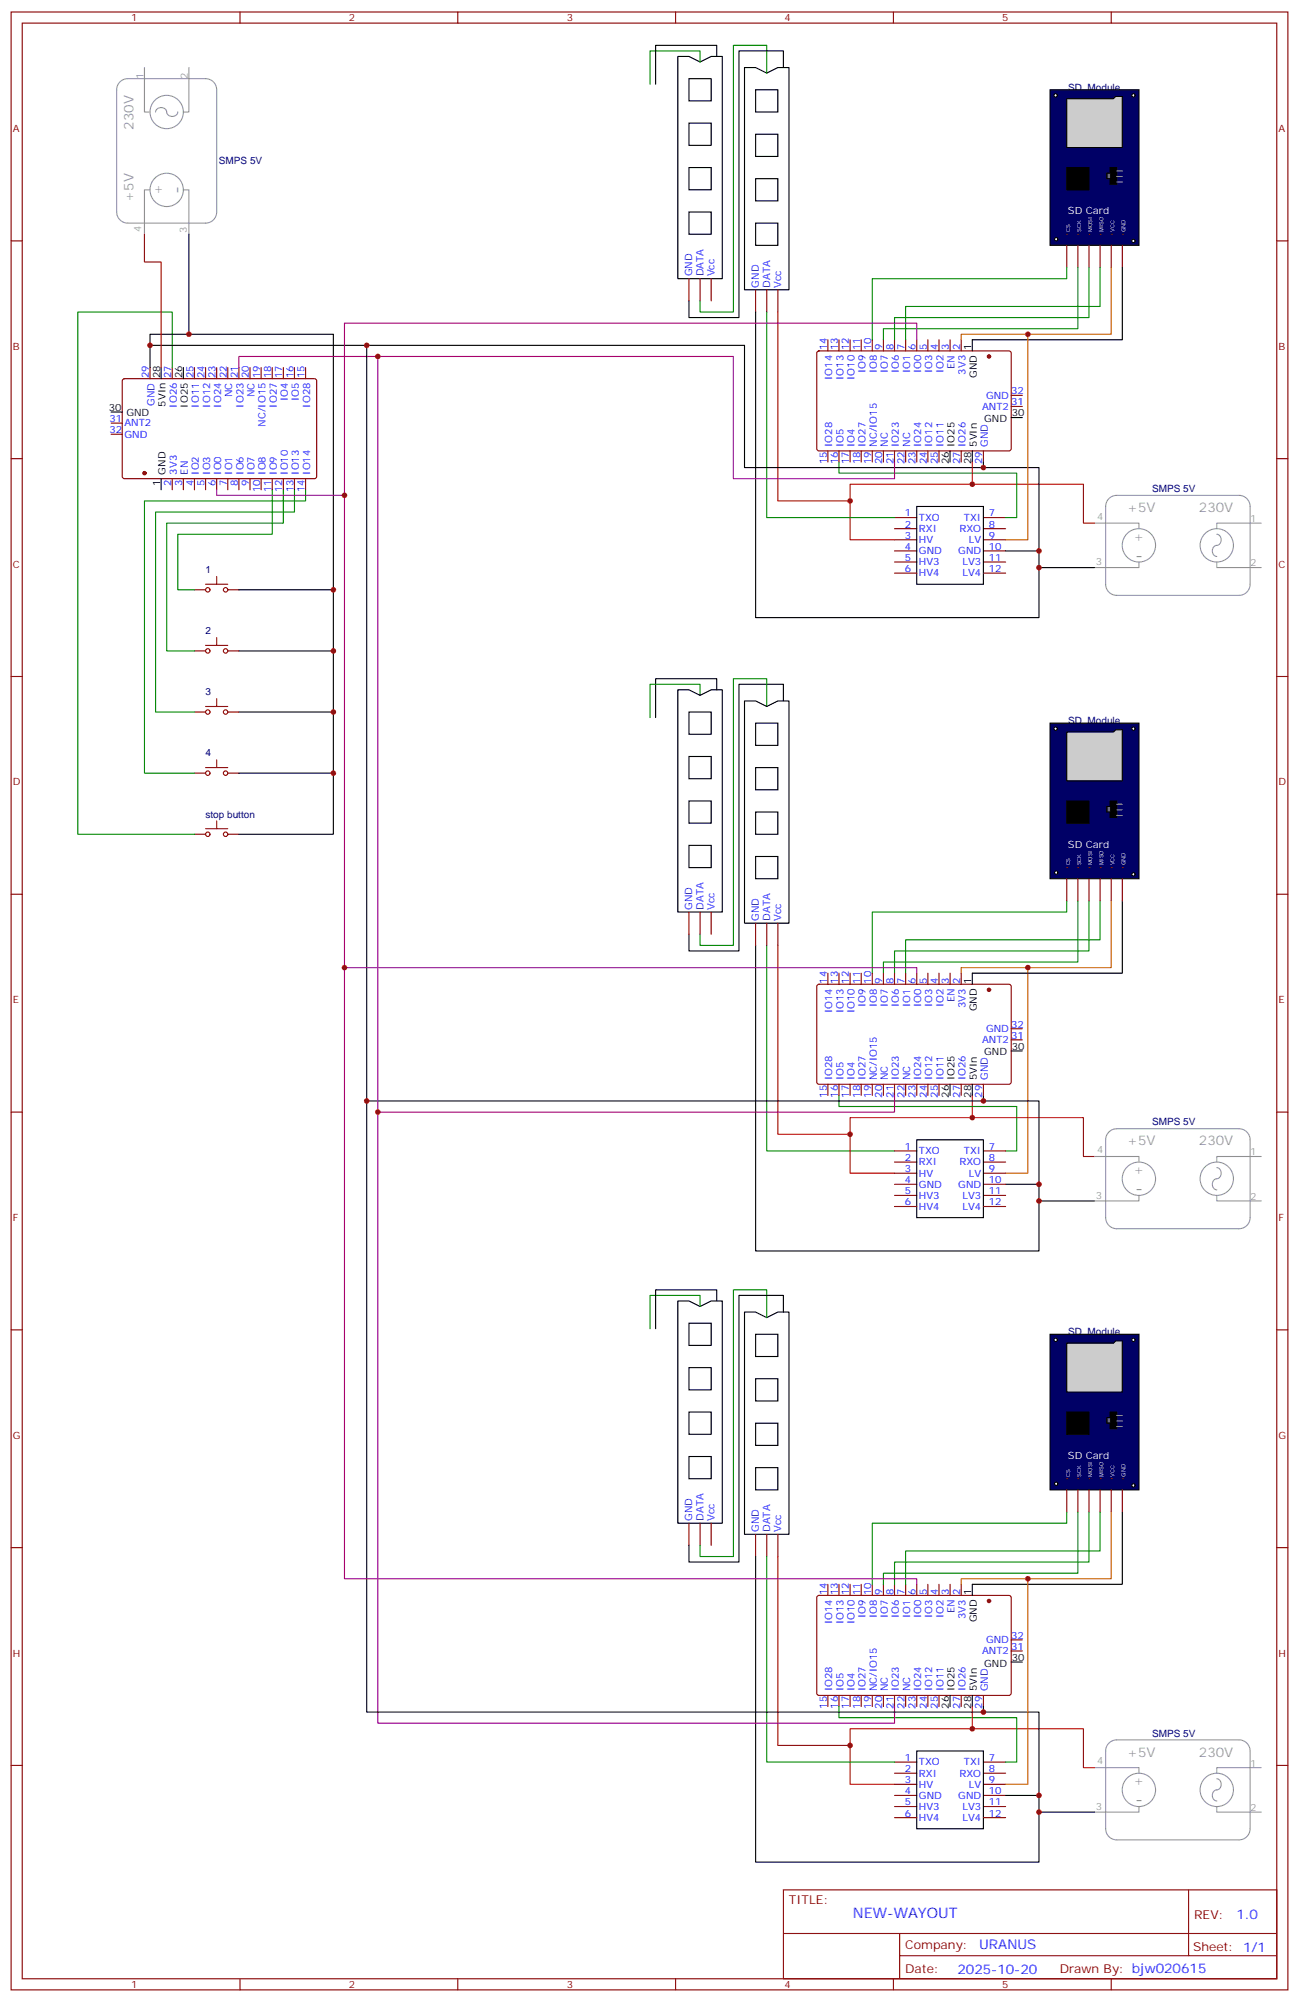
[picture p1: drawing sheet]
<svg xmlns="http://www.w3.org/2000/svg" width="412mm" height="635mm" viewBox="0 0 412 635" stroke-linecap="round" stroke-linejoin="round" font-family="sans-serif">
<g fill="none" stroke="#870000" stroke-width=".35">
<path d="M3.5 3.8h405.4v628h-405.4zM7.1 7.3h398.2v620.9h-398.2zM76.2 3.8v3.5M145.3 3.8v3.5M214.5 3.8v3.5M283.6 3.8v3.5M352.8 3.8v3.5M3.5 76.5h3.6M405.3 76.5h3.6M47.6 116.7v3.5M54.7 116.7v3.5M61.7 116.7v3.5"/>
<path d="M65.3 116.7v3.5M68.8 116.7v3.5M72.3 116.7v3.5M75.8 116.7v3.5M79.4 116.7v3.5M82.9 116.7v3.5M86.4 116.7v3.5M90 116.7v3.5M93.5 116.7v3.5M97 116.7v3.5M259.5 111.6l.5-.2 60.6 .1 .4 .6v30.6l-.7 .5-60.6-.1-.4-.6v-30.4zM262.8 107.9v3.5"/>
<path d="M266.3 107.9v3.5M269.9 107.9v3.5M273.4 107.9v3.5M276.9 107.9v3.5M280.5 107.9v3.5M284 107.9v3.5M287.5 107.9v3.5M291 107.9v3.5M294.6 107.9v3.5M298.1 107.9v3.5M301.6 107.9v3.5M305.2 107.9v3.5"/>
<path d="M35.3 134.3h3.5M35.3 137.9h3.5M39 120.4l.5-.2 60.6 .1 .4 .6v30.6l-.7 .5-60.6-.1-.4-.6v-30.4zM321 129h3.6M321 125.5h3.6M3.5 145.6h3.6M54.7 152v3.5M58.2 152v3.5M61.7 152v3.5M65.3 152v3.5M68.8 152v3.5M72.3 152v3.5"/>
<path d="M75.8 152v3.5M79.4 152v3.5M82.9 152v3.5M86.4 152v3.5M90 152v3.5M93.5 152v3.5M97 152v3.5M262.8 143.2v3.5M266.3 143.2v3.5M269.9 143.2v3.5M273.4 143.2v3.5M276.9 143.2v3.5"/>
<path d="M280.5 143.2v3.5M284 143.2v3.5M287.5 143.2v3.5M291 143.2v3.5M294.6 143.2v3.5M298.1 143.2v3.5M305.2 143.2v3.5M312.2 143.2v3.5M405.3 145.6h3.6M61.7 187.3h3.6M72.3 187.3h3.5M3.5 214.8h3.6"/>
<path d="M61.7 206.7h3.6M72.3 206.7h3.5M405.3 214.8h3.6M61.7 226.1h3.6M72.3 226.1h3.5M61.7 245.5h3.6M72.3 245.5h3.5M61.7 264.9h3.6M72.3 264.9h3.5M3.5 283.9h3.6M405.3 283.9h3.6M3.5 353.1h3.6"/>
<path d="M405.3 353.1h3.6M3.5 422.2h3.6M405.3 422.2h3.6M3.5 491.3h3.6M405.3 491.3h3.6M3.5 560.5h3.6M405.3 560.5h3.6M248.7 600h156.6v28.2h-156.6zM248.7 613.9h156.5M285.6 613.9v14.1M377.3 600v20.9M76.2 628.2v3.6"/>
<path d="M145.3 628.2v3.6M214.5 628.2v3.6M283.6 628.2v3.6M285.6 620.9h119.6M352.8 628.2v3.6"/>
</g>
<g fill="#870000" stroke="#870000" stroke-width=".35">
<circle cx="45.9" cy="150.2" r=".53"/>
<circle cx="314" cy="113.2" r=".53"/>
</g>
<g fill="none" stroke="#000" stroke-width=".35">
<path d="M47.6 116.7v-10.6h58.2v81.2h-30M51.2 116.7v3.5M58.2 116.7v3.5M308.7 107.9v3.5M35.3 130.8h3.5M321 132.6h3.6M51.2 152v3.5M301.6 143.2v3.5M308.7 143.2v3.5M105.8 187.3v19.4h-30M105.8 206.7v19.4h-30M105.8 226.1v19.4h-30"/>
<path d="M105.8 245.5v19.4h-30"/>
</g>
<g fill="none" stroke="#a10000" stroke-width=".35">
<path d="M65.3 185.5h7M68.8 183v2.5M65.3 204.9h7M68.8 202.4v2.5M65.3 224.3h7M68.8 221.8v2.5M65.3 243.7h7M68.8 241.2v2.5M65.3 263.1h7M68.8 260.6v2.5"/>
<circle cx="66" cy="187.3" r=".71"/>
<circle cx="71.6" cy="187.3" r=".71"/>
<circle cx="66" cy="206.7" r=".71"/>
<circle cx="71.6" cy="206.7" r=".71"/>
<circle cx="66" cy="226.1" r=".71"/>
<circle cx="71.6" cy="226.1" r=".71"/>
<circle cx="66" cy="245.5" r=".71"/>
<circle cx="71.6" cy="245.5" r=".71"/>
<circle cx="66" cy="264.9" r=".71"/>
<circle cx="71.6" cy="264.9" r=".71"/>
</g>
<path d="M54.7 116.7v-17.6h-30v165.8h37M86.4 155.5v14.1h-30v17.7h5.3M90 155.5v10.6h-37.1v40.6h8.8M93.5 155.5v7.1h-44.1v63.5h12.3M97 155.5v3.5h-51.1v86.5h15.8" fill="none" stroke="#008700" stroke-width=".35"/>
<path d="M333.4 28.5h28.2v49.4h-28.2z" fill="#006" stroke="#000" stroke-width=".35"/>
<path d="M338.7 53.2h7v7.1h-7z" fill="#000" stroke="#000" stroke-width=".35"/>
<path d="M338.7 31.3h14.8l.7-.7h2.1v16.2h-17.6z" fill="#ccc" stroke="#000" stroke-width=".35"/>
<path d="M356.3 30.6v.7" fill="none" stroke="#000" stroke-width=".35"/>
<g fill="#fff" stroke="#000" stroke-width=".35">
<circle cx="359.8" cy="30.3" r=".53"/>
<circle cx="335.1" cy="30.3" r=".53"/>
</g>
<path d="M352.4 53.2h2.1v5.3h-2.1z" fill="#000" stroke="#000" stroke-width=".35"/>
<path d="M351.4 55h1v1.7h-1z" fill="#666" stroke="#000" stroke-width=".35"/>
<path d="M354.5 54.3h1.8M354.5 56h1.8M354.5 57.8h1.8" fill="none" stroke="#999" stroke-width=".35"/>
<g fill="#fff" stroke="#000" stroke-width=".35">
<circle cx="359.8" cy="76.5" r=".53"/>
<circle cx="335.3" cy="76" r=".53"/>
</g>
<g fill="#870000">
<circle cx="338.7" cy="74.4" r=".18"/>
<circle cx="342.2" cy="74.4" r=".18"/>
<circle cx="345.7" cy="74.4" r=".18"/>
<circle cx="349.2" cy="74.4" r=".18"/>
<circle cx="352.8" cy="74.4" r=".18"/>
<circle cx="356.3" cy="74.4" r=".18"/>
</g>
<g fill="none" stroke="#870000" stroke-width=".35">
<path d="M338.7 77.9v7M342.2 77.9v7M345.7 77.9v7M349.2 77.9v7M352.8 77.9v7M356.3 77.9v7M218.7 88.5v7M222.2 88.5v7M225.8 88.5v7M239.9 92v7.1M243.4 92v7.1M246.9 92v7.1"/>
<path d="M284 164.3h7M284 167.9h7M284 171.4h7M284 174.9h7M284 178.4h7M312.2 164.3h7.1M312.2 167.9h7.1M312.2 171.4h7.1M312.2 174.9h7.1M312.2 178.4h7.1M284 182h7M312.2 182h7.1"/>
<path d="M218.7 289.6v7M222.2 289.6v7M225.8 289.6v7M239.9 293.1v7M243.4 293.1v7M246.9 293.1v7M284 365.4h7M284 368.9h7M284 372.5h7M284 376h7M284 379.5h7M312.2 365.4h7.1"/>
<path d="M312.2 368.9h7.1M312.2 372.5h7.1M312.2 376h7.1M312.2 379.5h7.1M284 383h7M312.2 383h7.1"/>
</g>
<g fill="none" stroke="#008700" stroke-width=".35">
<path d="M222.2 19.7v-3.5h-15.8v10.5M243.4 23.2v-8.8h-10.6v84.7h-10.6v-3.6M243.4 99.1v65.2h40.6M338.7 84.9v3.6h-61.8v19.4M342.2 84.9v19.5h-61.7v3.5M345.7 84.9v15.9h-61.7v7.1M349.2 84.9v12.4h-61.7v10.6M266.3 146.7v3.5h56.5v14.1h-3.5M222.2 220.8v-3.6h-15.8v10.6M243.4 224.3v-8.8h-10.6v84.6h-10.6v-3.5M338.7 286v3.6h-61.8v19.4M342.2 286v19.4h-61.7v3.6"/>
<path d="M345.7 286v15.9h-61.7v7.1M349.2 286v12.4h-61.7v10.6M243.4 300.1v65.3h40.6M266.3 347.8v3.5h56.5v14.1h-3.5"/>
</g>
<g fill="none" stroke="#000" stroke-width=".35">
<path d="M215.2 17.9h3.5l3.5 1.8 3.6-1.8h3.5v70.6h-14.1zM227.5 17.9v-3.5h-19.4v12.3M218.7 39.1h7.1v7h-7.1zM218.7 25h7.1v7h-7.1zM236.4 21.4h3.5l3.5 1.8 3.5-1.8h3.6v70.6h-14.1zM239.9 28.5h7v7.1h-7zM248.7 21.4v-5.2h-14.1v84.6h-15.9v-5.3M218.7 53.2h7.1v7.1h-7.1zM239.9 56.7h7v7.1h-7zM239.9 42.6h7v7.1h-7zM218.7 67.3h7.1v7.1h-7.1zM239.9 70.8h7v7.1h-7z"/>
<path d="M239.9 99.1v97h89.9v-15.9M356.3 84.9v23h-47.6M47.6 109.6h188.8v38.8h75.8M312.2 146.7v1.7h17.6v26.5M291 160.8h21.2v24.7h-21.2zM319.3 174.9h10.5v5.3h17.7M215.2 219h3.5l3.5 1.8 3.6-1.8h3.5v70.6h-14.1zM227.5 219v-3.5h-19.4v12.3M218.7 226.1h7.1v7h-7.1zM236.4 222.5h3.5l3.5 1.8 3.5-1.8h3.6v70.6h-14.1zM239.9 229.6h7v7h-7zM248.7 222.5v-5.3h-14.1v84.7h-15.9v-5.3"/>
<path d="M218.7 254.3h7.1v7h-7.1zM218.7 240.2h7.1v7h-7.1zM239.9 257.8h7v7.1h-7zM239.9 243.7h7v7.1h-7zM218.7 268.4h7.1v7h-7.1zM239.9 271.9h7v7.1h-7zM356.3 286v23h-47.6M239.9 300.1v97.1h89.9v-15.9M312.2 347.8v1.7h17.6v26.5M291 361.9h21.2v24.7h-21.2zM319.3 376h10.5v5.3h17.7"/>
</g>
<path d="M352.8 84.9v21.2h-47.6v1.8M326.3 106.1v65.3h-7M352.8 286v21.2h-47.6v1.8M326.3 307.2v65.3h-7" fill="none" stroke="#c60" stroke-width=".35"/>
<g fill="none" stroke="#999" stroke-width=".35">
<path d="M352 158.3a3.5 3.5 0 0 1 2.5-1h38.8a3.5 3.5 0 0 1 3.6 3.5v24.7a3.5 3.5 0 0 1-3.6 3.5h-38.8a3.5 3.5 0 0 1-3.5-3.5v-24.7a3.5 3.5 0 0 1 1-2.5zM347.5 166.1h14.1v1.8M361.6 178.4v1.8h-14.1M386.3 178.4v1.8h14.1M386.3 169.6a1.84 1.84 0 0 1 1.4 2 1.84 1.84 0 0 1-1.9 1.6 1.86 1.86 0 0 0-.9 1.9 1.86 1.86 0 0 0 1.4 1.6M400.4 166.1h-14.1v1.8M352 359.4a3.5 3.5 0 0 1 2.5-1h38.8a3.5 3.5 0 0 1 3.6 3.5v24.7a3.5 3.5 0 0 1-3.6 3.5h-38.8a3.5 3.5 0 0 1-3.5-3.5v-24.7a3.5 3.5 0 0 1 1-2.5zM347.5 367.2h14.1v1.7M361.6 379.5v1.8h-14.1M386.3 379.5v1.8h14.1M386.3 370.7a1.84 1.84 0 0 1 1.4 2 1.84 1.84 0 0 1-1.9 1.6 1.86 1.86 0 0 0-.9 1.9 1.86 1.86 0 0 0 1.4 1.6M400.4 367.2h-14.1v1.7"/>
<circle cx="361.6" cy="173.1" r="5.3"/>
<circle cx="386.3" cy="173.1" r="5.3"/>
<circle cx="361.6" cy="374.2" r="5.3"/>
<circle cx="386.3" cy="374.2" r="5.3"/>
</g>
<path d="M246.9 99.1v59.9h23M308.7 146.7v7M347.5 166.1h-3.5v-12.4h-74.1v17.7h14.1M246.9 300.1v60h23M308.7 347.8v7M347.5 367.2h-3.5v-12.4h-74.1v17.7h14.1" fill="none" stroke="#c00" stroke-width=".35"/>
<path d="M75.8 116.7v-3.5h157v38.8h51.2v-5.3M291 107.9v-5.3h-181.6v54.7h-40.6v-1.8" fill="none" stroke="#909" stroke-width=".35"/>
<path d="M333.4 229.6h28.2v49.4h-28.2z" fill="#006" stroke="#000" stroke-width=".35"/>
<path d="M338.7 254.3h7v7h-7z" fill="#000" stroke="#000" stroke-width=".35"/>
<path d="M338.7 232.4h14.8l.7-.7h2.1v16.2h-17.6z" fill="#ccc" stroke="#000" stroke-width=".35"/>
<path d="M356.3 231.7v.7" fill="none" stroke="#000" stroke-width=".35"/>
<g fill="#fff" stroke="#000" stroke-width=".35">
<circle cx="359.8" cy="231.4" r=".53"/>
<circle cx="335.1" cy="231.4" r=".53"/>
</g>
<path d="M352.4 254.3h2.1v5.3h-2.1z" fill="#000" stroke="#000" stroke-width=".35"/>
<path d="M351.4 256h1v1.8h-1z" fill="#666" stroke="#000" stroke-width=".35"/>
<path d="M354.5 255.3h1.8M354.5 257.1h1.8M354.5 258.9h1.8" fill="none" stroke="#999" stroke-width=".35"/>
<g fill="#fff" stroke="#000" stroke-width=".35">
<circle cx="359.8" cy="277.6" r=".53"/>
<circle cx="335.3" cy="277" r=".53"/>
</g>
<g fill="#870000">
<circle cx="338.7" cy="275.4" r=".18"/>
<circle cx="342.2" cy="275.4" r=".18"/>
<circle cx="345.7" cy="275.4" r=".18"/>
<circle cx="349.2" cy="275.4" r=".18"/>
<circle cx="352.8" cy="275.4" r=".18"/>
<circle cx="356.3" cy="275.4" r=".18"/>
</g>
<g fill="none" stroke="#870000" stroke-width=".35">
<path d="M338.7 279v7M342.2 279v7M345.7 279v7M349.2 279v7M352.8 279v7M356.3 279v7M259.5 312.7l.5-.2h60.6l.4 .7v30.6l-.7 .4h-60.6l-.4-.7v-30.3zM262.8 309v3.5M266.3 309v3.5M269.9 309v3.5M273.4 309v3.5M276.9 309v3.5"/>
<path d="M280.5 309v3.5M284 309v3.5M287.5 309v3.5M291 309v3.5M294.6 309v3.5M298.1 309v3.5M301.6 309v3.5M305.2 309v3.5M321 330.1h3.6M321 326.6h3.6M262.8 344.2v3.6M266.3 344.2v3.6"/>
<path d="M269.9 344.2v3.6M273.4 344.2v3.6M276.9 344.2v3.6M280.5 344.2v3.6M284 344.2v3.6M287.5 344.2v3.6M291 344.2v3.6M294.6 344.2v3.6M298.1 344.2v3.6M305.2 344.2v3.6M312.2 344.2v3.6M259.5 506.7l.5-.2 60.6 .1 .4 .6v30.6l-.7 .5-60.6-.1-.4-.6v-30.4z"/>
<path d="M262.8 503v3.5M266.3 503v3.5M269.9 503v3.5M273.4 503v3.5M276.9 503v3.5M280.5 503v3.5M284 503v3.5M287.5 503v3.5M291 503v3.5M294.6 503v3.5M298.1 503v3.5M301.6 503v3.5"/>
<path d="M305.2 503v3.5M262.8 538.3v3.5M266.3 538.3v3.5M269.9 538.3v3.5M273.4 538.3v3.5M276.9 538.3v3.5M280.5 538.3v3.5M284 538.3v3.5M287.5 538.3v3.5M291 538.3v3.5M294.6 538.3v3.5M298.1 538.3v3.5"/>
<path d="M305.2 538.3v3.5M312.2 538.3v3.5M321 524.2h3.6M321 520.6h3.6"/>
</g>
<g fill="#870000" stroke="#870000" stroke-width=".35">
<circle cx="314" cy="314.3" r=".53"/>
<circle cx="314" cy="508.3" r=".53"/>
</g>
<path d="M116.4 109.6v239.9h195.8M308.7 309v3.5M321 333.7h3.6M301.6 344.2v3.6M308.7 344.2v3.6M308.7 503v3.5M301.6 538.3v3.5M308.7 538.3v3.5M321 527.7h3.6" fill="none" stroke="#000" stroke-width=".35"/>
<path d="M119.9 113.2v239.9h164.1v-5.3M109.4 157.3v149.9h181.6v1.8" fill="none" stroke="#909" stroke-width=".35"/>
<path d="M333.4 423.6h28.2v49.4h-28.2z" fill="#006" stroke="#000" stroke-width=".35"/>
<path d="M338.7 448.3h7v7.1h-7z" fill="#000" stroke="#000" stroke-width=".35"/>
<path d="M338.7 426.4h14.8l.7-.7h2.1v16.3h-17.6z" fill="#ccc" stroke="#000" stroke-width=".35"/>
<path d="M356.3 425.7v.7" fill="none" stroke="#000" stroke-width=".35"/>
<g fill="#fff" stroke="#000" stroke-width=".35">
<circle cx="359.8" cy="425.4" r=".53"/>
<circle cx="335.1" cy="425.4" r=".53"/>
</g>
<path d="M352.4 448.3h2.1v5.3h-2.1z" fill="#000" stroke="#000" stroke-width=".35"/>
<path d="M351.4 450.1h1v1.7h-1z" fill="#666" stroke="#000" stroke-width=".35"/>
<path d="M354.5 449.4h1.8M354.5 451.1h1.8M354.5 452.9h1.8" fill="none" stroke="#999" stroke-width=".35"/>
<g fill="#fff" stroke="#000" stroke-width=".35">
<circle cx="359.8" cy="471.6" r=".53"/>
<circle cx="335.3" cy="471.1" r=".53"/>
</g>
<g fill="#870000">
<circle cx="338.7" cy="469.5" r=".18"/>
<circle cx="342.2" cy="469.5" r=".18"/>
<circle cx="345.7" cy="469.5" r=".18"/>
<circle cx="349.2" cy="469.5" r=".18"/>
<circle cx="352.8" cy="469.5" r=".18"/>
<circle cx="356.3" cy="469.5" r=".18"/>
</g>
<g fill="none" stroke="#870000" stroke-width=".35">
<path d="M338.7 473v7.1M342.2 473v7.1M345.7 473v7.1M349.2 473v7.1M352.8 473v7.1M356.3 473v7.1M218.7 483.6v7M222.2 483.6v7M225.8 483.6v7M239.9 487.1v7.1M243.4 487.1v7.1M246.9 487.1v7.1"/>
<path d="M284 559.4h7M312.2 559.4h7.1M284 563h7M284 566.5h7M284 570h7M284 573.5h7M284 577.1h7M312.2 563h7.1M312.2 566.5h7.1M312.2 570h7.1M312.2 573.5h7.1M312.2 577.1h7.1"/>
</g>
<path d="M222.2 414.8v-3.5h-15.8v10.6M243.4 418.3v-8.8h-10.6v84.7h-10.6v-3.6M243.4 494.2v65.2h40.6M338.7 480.1v3.5h-61.8v19.4M342.2 480.1v19.4h-61.7v3.5M345.7 480.1v15.8h-61.7v7.1M349.2 480.1v12.3h-61.7v10.6M266.3 541.8v3.5h56.5v14.1h-3.5" fill="none" stroke="#008700" stroke-width=".35"/>
<g fill="none" stroke="#000" stroke-width=".35">
<path d="M60 74.4v31.7M116.4 349.5v194.1h195.8M215.2 413h3.5l3.5 1.8 3.6-1.8h3.5v70.6h-14.1zM227.5 413v-3.5h-19.4v12.4M236.4 416.6h3.5l3.5 1.7 3.5-1.7h3.6v70.5h-14.1zM248.7 416.6v-5.3h-14.1v84.6h-15.9v-5.3M218.7 434.2h7.1v7.1h-7.1zM218.7 420.1h7.1v7h-7.1zM239.9 437.7h7v7.1h-7zM239.9 423.6h7v7.1h-7zM218.7 448.3h7.1v7.1h-7.1zM239.9 451.8h7v7.1h-7z"/>
<path d="M218.7 462.4h7.1v7.1h-7.1zM239.9 465.9h7v7.1h-7zM239.9 494.2v97h89.9v-15.9M356.3 480.1v22.9h-47.6M291 555.9h21.2v24.7h-21.2zM312.2 541.8v1.8h17.6v26.4M319.3 570h10.5v5.3h17.7"/>
</g>
<path d="M352.8 480.1v21.1h-47.6v1.8M326.3 501.2v65.3h-7" fill="none" stroke="#c60" stroke-width=".35"/>
<g fill="none" stroke="#999" stroke-width=".35">
<path d="M38.1 26a3.5 3.5 0 0 1 2.5-1h24.7a3.5 3.5 0 0 1 3.5 3.5v38.8a3.5 3.5 0 0 1-3.5 3.5h-24.7a3.5 3.5 0 0 1-3.6-3.5v-38.8a3.5 3.5 0 0 1 1.1-2.5zM45.9 21.4v14.2h1.7M56.4 35.5a1.83 1.83 0 0 1-2 1.5 1.83 1.83 0 0 1-1.6-1.9 1.86 1.86 0 0 0-1.8-.9 1.86 1.86 0 0 0-1.6 1.4M60 21.4v14.2h-1.8M47.6 60.3h-1.7v14.1M58.2 60.3h1.8v14.1M352 553.4a3.5 3.5 0 0 1 2.5-1h38.8a3.5 3.5 0 0 1 3.6 3.5v24.7a3.5 3.5 0 0 1-3.6 3.5h-38.8a3.5 3.5 0 0 1-3.5-3.5v-24.7a3.5 3.5 0 0 1 1-2.5zM347.5 561.2h14.1v1.8M361.6 573.5v1.8h-14.1M386.3 573.5v1.8h14.1M386.3 564.7a1.84 1.84 0 0 1 1.4 2 1.84 1.84 0 0 1-1.9 1.7 1.86 1.86 0 0 0-.9 1.8 1.86 1.86 0 0 0 1.4 1.6M400.4 561.2h-14.1v1.8"/>
<circle cx="52.9" cy="35.6" r="5.3"/>
<circle cx="52.9" cy="60.3" r="5.3"/>
<circle cx="361.6" cy="568.3" r="5.3"/>
<circle cx="386.3" cy="568.3" r="5.3"/>
</g>
<path d="M45.9 74.4v8.8h5.3v33.5M246.9 494.2v59.9h23M308.7 541.8v7.1M347.5 561.2h-3.5v-12.3h-74.1v17.6h14.1" fill="none" stroke="#c00" stroke-width=".35"/>
<path d="M109.4 307.2v194h181.6v1.8M119.9 353.1v194h164.1v-5.3" fill="none" stroke="#909" stroke-width=".35"/>
<g fill="#c00">
<circle cx="105.8" cy="187.3" r=".88"/>
<circle cx="105.8" cy="206.7" r=".88"/>
<circle cx="105.8" cy="226.1" r=".88"/>
<circle cx="105.8" cy="245.5" r=".88"/>
<circle cx="269.9" cy="159" r=".88"/>
<circle cx="329.8" cy="174.9" r=".88"/>
<circle cx="329.8" cy="180.2" r=".88"/>
<circle cx="326.3" cy="106.1" r=".88"/>
<circle cx="312.2" cy="148.4" r=".88"/>
<circle cx="308.7" cy="153.7" r=".88"/>
<circle cx="308.7" cy="354.8" r=".88"/>
<circle cx="326.3" cy="307.2" r=".88"/>
<circle cx="329.8" cy="381.3" r=".88"/>
<circle cx="329.8" cy="376" r=".88"/>
<circle cx="269.9" cy="360.1" r=".88"/>
<circle cx="116.4" cy="109.6" r=".88"/>
<circle cx="312.2" cy="349.5" r=".88"/>
<circle cx="109.4" cy="157.3" r=".88"/>
<circle cx="119.9" cy="113.2" r=".88"/>
<circle cx="269.9" cy="554.1" r=".88"/>
<circle cx="329.8" cy="570" r=".88"/>
<circle cx="329.8" cy="575.3" r=".88"/>
<circle cx="326.3" cy="501.2" r=".88"/>
<circle cx="308.7" cy="548.9" r=".88"/>
<circle cx="119.9" cy="353.1" r=".88"/>
<circle cx="116.4" cy="349.5" r=".88"/>
<circle cx="312.2" cy="543.6" r=".88"/>
<circle cx="109.4" cy="307.2" r=".88"/>
<circle cx="47.6" cy="109.6" r=".88"/>
<circle cx="60" cy="106.1" r=".88"/>
</g>
<g font-size="5.6" fill="#999">
<text x="57.8" y="61.5" transform="rotate(-90 57.8 61.5)">-</text>
<text x="360.3" y="178">-</text>
<text x="360.3" y="379.1">-</text>
<text x="360.3" y="573.1">-</text>
</g>
<text font-size="4.6" fill="#00f" x="270.8" y="609">NEW-WAYOUT</text>
<g font-size="4.2" fill="#999">
<text x="42.3" y="41.2" transform="rotate(-90 42.3 41.2)">230V</text>
<text x="42.3" y="64" transform="rotate(-90 42.3 64)">+5V</text>
<text x="51.4" y="62" transform="rotate(-90 51.4 62)">+</text>
<text x="357.8" y="162.6">+5V</text>
<text x="380.6" y="162.6">230V</text>
<text x="359.9" y="171.7">+</text>
<text x="357.8" y="363.6">+5V</text>
<text x="380.6" y="363.6">230V</text>
<text x="359.9" y="372.7">+</text>
<text x="357.8" y="557.7">+5V</text>
<text x="380.6" y="557.7">230V</text>
<text x="359.9" y="566.8">+</text>
</g>
<g font-size="4.2" fill="#00f">
<text x="392.5" y="609.3">1.0</text>
<text x="310.9" y="618.8">URANUS</text>
<text x="304" y="626.6">2025-10-20</text>
</g>
<g font-size="3.9" fill="#800">
<text x="250.5" y="604.6">TITLE:</text>
<text x="379.1" y="609.3">REV:</text>
<text x="287.4" y="618.8">Company:</text>
<text x="378.7" y="619.4">Sheet: 1/1</text>
<text x="287.4" y="626.5">Date:</text>
<text x="336.4" y="626.6">Drawn By: bjw020615</text>
</g>
<g font-size="3.2" fill="#800">
<text x="41.6" y="6.8">1</text>
<text x="110.8" y="6.8">2</text>
<text x="179.9" y="6.8">3</text>
<text x="249.1" y="6.8">4</text>
<text x="318.2" y="6.8">5</text>
<text x="4.1" y="41.9">A</text>
<text x="405.9" y="41.9">A</text>
<text x="4.1" y="111.1">B</text>
<text x="405.9" y="111.1">B</text>
<text x="4.1" y="180.2">C</text>
<text x="405.9" y="180.2">C</text>
<text x="4.1" y="249.3">D</text>
<text x="405.9" y="249.3">D</text>
<text x="4.1" y="318.5">E</text>
<text x="405.9" y="318.5">E</text>
<text x="4.1" y="387.6">F</text>
<text x="405.9" y="387.6">F</text>
<text x="4.1" y="456.8">G</text>
<text x="405.9" y="456.8">G</text>
<text x="4.1" y="525.9">H</text>
<text x="405.9" y="525.9">H</text>
<text x="41.6" y="631.2">1</text>
<text x="110.8" y="631.2">2</text>
<text x="179.9" y="631.2">3</text>
<text x="249.1" y="631.2">4</text>
<text x="318.2" y="631.2">5</text>
</g>
<g font-size="3.2" fill="#999">
<text x="45.5" y="25" transform="rotate(-90 45.5 25)">1</text>
<text x="59.6" y="25" transform="rotate(-90 59.6 25)">2</text>
<text x="44.8" y="73.6" transform="rotate(-90 44.8 73.6)">4</text>
<text x="59.3" y="73.9" transform="rotate(-90 59.3 73.9)">3</text>
<text x="348.3" y="165">4</text>
<text x="396.9" y="165.7">1</text>
<text x="347.9" y="179.5">3</text>
<text x="396.9" y="179.8">2</text>
<text x="348.3" y="366.1">4</text>
<text x="396.9" y="366.8">1</text>
<text x="347.9" y="380.6">3</text>
<text x="396.9" y="380.9">2</text>
<text x="348.3" y="560.1">4</text>
<text x="396.9" y="560.8">1</text>
<text x="347.9" y="574.6">3</text>
<text x="396.9" y="575">2</text>
</g>
<g font-size="3.2" fill="#000080">
<text x="339.1" y="28.9">SD_Module</text>
<text x="69.5" y="52">SMPS 5V</text>
<text x="365.8" y="156.2">SMPS 5V</text>
<text x="65.2" y="182">1</text>
<text x="65.2" y="201.4">2</text>
<text x="65.2" y="220.8">3</text>
<text x="339.1" y="229.9">SD_Module</text>
<text x="65.2" y="240.2">4</text>
<text x="65.2" y="259.6">stop button</text>
<text x="365.8" y="357.3">SMPS 5V</text>
<text x="339.1" y="424">SD_Module</text>
<text x="365.8" y="551.3">SMPS 5V</text>
</g>
<g font-size="3.2" fill="#fff">
<text x="339" y="68">SD Card</text>
<text x="339" y="269.1">SD Card</text>
<text x="339" y="463.1">SD Card</text>
</g>
<g font-size="3.2" fill="#00f">
<text x="219.8" y="87.8" transform="rotate(-90 219.8 87.8)">GND</text>
<text x="223.3" y="87.8" transform="rotate(-90 223.3 87.8)">DATA</text>
<text x="226.8" y="87.8" transform="rotate(-90 226.8 87.8)">Vcc</text>
<text x="240.9" y="91.3" transform="rotate(-90 240.9 91.3)">GND</text>
<text x="244.5" y="91.3" transform="rotate(-90 244.5 91.3)">DATA</text>
<text x="248" y="91.3" transform="rotate(-90 248 91.3)">Vcc</text>
<text x="262.5" y="111.2" transform="rotate(-90 262.5 111.2)">14</text>
<text x="266" y="111.2" transform="rotate(-90 266 111.2)">13</text>
<text x="269.5" y="111.2" transform="rotate(-90 269.5 111.2)">12</text>
<text x="273" y="111.2" transform="rotate(-90 273 111.2)">11</text>
<text x="276.6" y="111.2" transform="rotate(-90 276.6 111.2)">10</text>
<text x="280.1" y="111.2" transform="rotate(-90 280.1 111.2)">9</text>
<text x="283.6" y="111.2" transform="rotate(-90 283.6 111.2)">8</text>
<text x="287.2" y="111.2" transform="rotate(-90 287.2 111.2)">7</text>
<text x="290.7" y="111.2" transform="rotate(-90 290.7 111.2)">6</text>
<text x="294.2" y="111.2" transform="rotate(-90 294.2 111.2)">5</text>
<text x="297.7" y="111.2" transform="rotate(-90 297.7 111.2)">4</text>
<text x="301.3" y="111.2" transform="rotate(-90 301.3 111.2)">3</text>
<text x="304.8" y="111.2" transform="rotate(-90 304.8 111.2)">2</text>
<text x="274.8" y="118.6" transform="rotate(-90 274.8 118.6)">IO9</text>
<text x="278.3" y="118.6" transform="rotate(-90 278.3 118.6)">IO8</text>
<text x="281.9" y="118.6" transform="rotate(-90 281.9 118.6)">IO7</text>
<text x="285.4" y="118.6" transform="rotate(-90 285.4 118.6)">IO6</text>
<text x="288.9" y="118.6" transform="rotate(-90 288.9 118.6)">IO1</text>
<text x="292.5" y="118.6" transform="rotate(-90 292.5 118.6)">IO0</text>
<text x="296" y="118.6" transform="rotate(-90 296 118.6)">IO3</text>
<text x="299.5" y="118.6" transform="rotate(-90 299.5 118.6)">IO2</text>
<text x="303" y="117.1" transform="rotate(-90 303 117.1)">EN</text>
<text x="306.6" y="118.9" transform="rotate(-90 306.6 118.9)">3V3</text>
<text x="47.3" y="120.1" transform="rotate(-90 47.3 120.1)">29</text>
<text x="54.3" y="120.1" transform="rotate(-90 54.3 120.1)">27</text>
<text x="61.4" y="120.1" transform="rotate(-90 61.4 120.1)">25</text>
<text x="64.9" y="120.1" transform="rotate(-90 64.9 120.1)">24</text>
<text x="68.4" y="120.1" transform="rotate(-90 68.4 120.1)">23</text>
<text x="72" y="120.1" transform="rotate(-90 72 120.1)">22</text>
<text x="75.5" y="120.1" transform="rotate(-90 75.5 120.1)">21</text>
<text x="79" y="120.1" transform="rotate(-90 79 120.1)">20</text>
<text x="82.5" y="120.1" transform="rotate(-90 82.5 120.1)">19</text>
<text x="86.1" y="120.1" transform="rotate(-90 86.1 120.1)">18</text>
<text x="89.6" y="120.1" transform="rotate(-90 89.6 120.1)">17</text>
<text x="93.1" y="120.1" transform="rotate(-90 93.1 120.1)">16</text>
<text x="96.7" y="120.1" transform="rotate(-90 96.7 120.1)">15</text>
<text x="264.2" y="120.6" transform="rotate(-90 264.2 120.6)">IO14</text>
<text x="267.8" y="120.6" transform="rotate(-90 267.8 120.6)">IO13</text>
<text x="271.3" y="120.6" transform="rotate(-90 271.3 120.6)">IO10</text>
<text x="321" y="125.2">32</text>
<text x="49" y="128.8" transform="rotate(-90 49 128.8)">GND</text>
<text x="56.1" y="129.4" transform="rotate(-90 56.1 129.4)">IO26</text>
<text x="63.1" y="129.4" transform="rotate(-90 63.1 129.4)">IO11</text>
<text x="66.7" y="129.4" transform="rotate(-90 66.7 129.4)">IO12</text>
<text x="70.2" y="129.4" transform="rotate(-90 70.2 129.4)">IO24</text>
<text x="73.7" y="126.1" transform="rotate(-90 73.7 126.1)">NC</text>
<text x="77.3" y="129.4" transform="rotate(-90 77.3 129.4)">IO23</text>
<text x="80.8" y="126.1" transform="rotate(-90 80.8 126.1)">NC</text>
<text x="87.8" y="129.4" transform="rotate(-90 87.8 129.4)">IO27</text>
<text x="91.4" y="127.4" transform="rotate(-90 91.4 127.4)">IO4</text>
<text x="94.9" y="127.4" transform="rotate(-90 94.9 127.4)">IO5</text>
<text x="98.4" y="129.4" transform="rotate(-90 98.4 129.4)">IO28</text>
<text x="311.8" y="130.1">ANT2</text>
<text x="313" y="126.6">GND</text>
<text x="321" y="128.7">31</text>
<text x="34.8" y="134">31</text>
<text x="34.8" y="137.5">32</text>
<text x="39.5" y="135.4">ANT2</text>
<text x="84.3" y="135.4" transform="rotate(-90 84.3 135.4)">NC/IO15</text>
<text x="39.5" y="138.9">GND</text>
<text x="264.2" y="141.9" transform="rotate(-90 264.2 141.9)">IO28</text>
<text x="267.8" y="141.9" transform="rotate(-90 267.8 141.9)">IO5</text>
<text x="271.3" y="141.9" transform="rotate(-90 271.3 141.9)">IO4</text>
<text x="274.8" y="141.9" transform="rotate(-90 274.8 141.9)">IO27</text>
<text x="278.3" y="141.9" transform="rotate(-90 278.3 141.9)">NC/IO15</text>
<text x="281.9" y="141.9" transform="rotate(-90 281.9 141.9)">NC</text>
<text x="285.4" y="141.9" transform="rotate(-90 285.4 141.9)">IO23</text>
<text x="288.9" y="141.9" transform="rotate(-90 288.9 141.9)">NC</text>
<text x="292.5" y="141.9" transform="rotate(-90 292.5 141.9)">IO24</text>
<text x="296" y="141.9" transform="rotate(-90 296 141.9)">IO12</text>
<text x="299.5" y="141.9" transform="rotate(-90 299.5 141.9)">IO11</text>
<text x="306.6" y="141.9" transform="rotate(-90 306.6 141.9)">IO26</text>
<text x="313.6" y="141.9" transform="rotate(-90 313.6 141.9)">GND</text>
<text x="262.5" y="147.4" transform="rotate(-90 262.5 147.4)">15</text>
<text x="266" y="147.4" transform="rotate(-90 266 147.4)">16</text>
<text x="269.5" y="147.4" transform="rotate(-90 269.5 147.4)">17</text>
<text x="273" y="147.4" transform="rotate(-90 273 147.4)">18</text>
<text x="276.6" y="147.4" transform="rotate(-90 276.6 147.4)">19</text>
<text x="280.1" y="147.4" transform="rotate(-90 280.1 147.4)">20</text>
<text x="283.6" y="147.4" transform="rotate(-90 283.6 147.4)">21</text>
<text x="287.2" y="147.4" transform="rotate(-90 287.2 147.4)">22</text>
<text x="290.7" y="147.4" transform="rotate(-90 290.7 147.4)">23</text>
<text x="294.2" y="147.4" transform="rotate(-90 294.2 147.4)">24</text>
<text x="297.7" y="147.4" transform="rotate(-90 297.7 147.4)">25</text>
<text x="304.8" y="147.4" transform="rotate(-90 304.8 147.4)">27</text>
<text x="311.9" y="147.4" transform="rotate(-90 311.9 147.4)">29</text>
<text x="54.3" y="154.2" transform="rotate(-90 54.3 154.2)">2</text>
<text x="56.1" y="150.7" transform="rotate(-90 56.1 150.7)">3V3</text>
<text x="57.9" y="154.2" transform="rotate(-90 57.9 154.2)">3</text>
<text x="59.6" y="150.7" transform="rotate(-90 59.6 150.7)">EN</text>
<text x="61.4" y="154.2" transform="rotate(-90 61.4 154.2)">4</text>
<text x="63.1" y="150.7" transform="rotate(-90 63.1 150.7)">IO2</text>
<text x="64.9" y="154.2" transform="rotate(-90 64.9 154.2)">5</text>
<text x="66.7" y="150.7" transform="rotate(-90 66.7 150.7)">IO3</text>
<text x="68.4" y="154.2" transform="rotate(-90 68.4 154.2)">6</text>
<text x="70.2" y="150.7" transform="rotate(-90 70.2 150.7)">IO0</text>
<text x="72" y="154.2" transform="rotate(-90 72 154.2)">7</text>
<text x="73.7" y="150.7" transform="rotate(-90 73.7 150.7)">IO1</text>
<text x="75.5" y="154.2" transform="rotate(-90 75.5 154.2)">8</text>
<text x="77.3" y="150.7" transform="rotate(-90 77.3 150.7)">IO6</text>
<text x="79" y="154.2" transform="rotate(-90 79 154.2)">9</text>
<text x="80.8" y="150.7" transform="rotate(-90 80.8 150.7)">IO7</text>
<text x="84.3" y="150.7" transform="rotate(-90 84.3 150.7)">IO8</text>
<text x="87.8" y="150.7" transform="rotate(-90 87.8 150.7)">IO9</text>
<text x="91.4" y="150.7" transform="rotate(-90 91.4 150.7)">IO10</text>
<text x="94.9" y="150.7" transform="rotate(-90 94.9 150.7)">IO13</text>
<text x="98.4" y="150.7" transform="rotate(-90 98.4 150.7)">IO14</text>
<text x="82.5" y="156.2" transform="rotate(-90 82.5 156.2)">10</text>
<text x="86.1" y="156.2" transform="rotate(-90 86.1 156.2)">11</text>
<text x="89.6" y="156.2" transform="rotate(-90 89.6 156.2)">12</text>
<text x="93.1" y="156.2" transform="rotate(-90 93.1 156.2)">13</text>
<text x="96.7" y="156.2" transform="rotate(-90 96.7 156.2)">14</text>
<text x="287.3" y="164">1</text>
<text x="287.3" y="167.5">2</text>
<text x="291.7" y="165.4">TXO</text>
<text x="306" y="165.4">TXI</text>
<text x="314" y="164">7</text>
<text x="314" y="167.5">8</text>
<text x="287.3" y="171">3</text>
<text x="291.7" y="168.9">RXI</text>
<text x="291.7" y="172.4">HV</text>
<text x="304.6" y="168.9">RXO</text>
<text x="307.6" y="172.4">LV</text>
<text x="314" y="171">9</text>
<text x="287.3" y="174.6">4</text>
<text x="287.3" y="178.1">5</text>
<text x="291.7" y="176">GND</text>
<text x="291.7" y="179.5">HV3</text>
<text x="304.2" y="176">GND</text>
<text x="305.6" y="179.5">LV3</text>
<text x="314" y="174.6">10</text>
<text x="314" y="178.1">11</text>
<text x="287.3" y="181.6">6</text>
<text x="291.7" y="183">HV4</text>
<text x="305.6" y="183">LV4</text>
<text x="314" y="181.6">12</text>
<text x="219.8" y="288.9" transform="rotate(-90 219.8 288.9)">GND</text>
<text x="223.3" y="288.9" transform="rotate(-90 223.3 288.9)">DATA</text>
<text x="226.8" y="288.9" transform="rotate(-90 226.8 288.9)">Vcc</text>
<text x="240.9" y="292.4" transform="rotate(-90 240.9 292.4)">GND</text>
<text x="244.5" y="292.4" transform="rotate(-90 244.5 292.4)">DATA</text>
<text x="248" y="292.4" transform="rotate(-90 248 292.4)">Vcc</text>
<text x="262.5" y="312.3" transform="rotate(-90 262.5 312.3)">14</text>
<text x="266" y="312.3" transform="rotate(-90 266 312.3)">13</text>
<text x="269.5" y="312.3" transform="rotate(-90 269.5 312.3)">12</text>
<text x="273" y="312.3" transform="rotate(-90 273 312.3)">11</text>
<text x="276.6" y="312.3" transform="rotate(-90 276.6 312.3)">10</text>
<text x="280.1" y="312.3" transform="rotate(-90 280.1 312.3)">9</text>
<text x="283.6" y="312.3" transform="rotate(-90 283.6 312.3)">8</text>
<text x="287.2" y="312.3" transform="rotate(-90 287.2 312.3)">7</text>
<text x="290.7" y="312.3" transform="rotate(-90 290.7 312.3)">6</text>
<text x="294.2" y="312.3" transform="rotate(-90 294.2 312.3)">5</text>
<text x="297.7" y="312.3" transform="rotate(-90 297.7 312.3)">4</text>
<text x="301.3" y="312.3" transform="rotate(-90 301.3 312.3)">3</text>
<text x="304.8" y="312.3" transform="rotate(-90 304.8 312.3)">2</text>
<text x="264.2" y="321.7" transform="rotate(-90 264.2 321.7)">IO14</text>
<text x="267.8" y="321.7" transform="rotate(-90 267.8 321.7)">IO13</text>
<text x="271.3" y="321.7" transform="rotate(-90 271.3 321.7)">IO10</text>
<text x="274.8" y="319.6" transform="rotate(-90 274.8 319.6)">IO9</text>
<text x="278.3" y="319.6" transform="rotate(-90 278.3 319.6)">IO8</text>
<text x="281.9" y="319.6" transform="rotate(-90 281.9 319.6)">IO7</text>
<text x="285.4" y="319.6" transform="rotate(-90 285.4 319.6)">IO6</text>
<text x="288.9" y="319.6" transform="rotate(-90 288.9 319.6)">IO1</text>
<text x="292.5" y="319.6" transform="rotate(-90 292.5 319.6)">IO0</text>
<text x="296" y="319.6" transform="rotate(-90 296 319.6)">IO3</text>
<text x="299.5" y="319.6" transform="rotate(-90 299.5 319.6)">IO2</text>
<text x="303" y="318.2" transform="rotate(-90 303 318.2)">EN</text>
<text x="306.6" y="320" transform="rotate(-90 306.6 320)">3V3</text>
<text x="313" y="327.7">GND</text>
<text x="321" y="329.8">31</text>
<text x="321" y="326.2">32</text>
<text x="311.8" y="331.2">ANT2</text>
<text x="264.2" y="342.9" transform="rotate(-90 264.2 342.9)">IO28</text>
<text x="267.8" y="342.9" transform="rotate(-90 267.8 342.9)">IO5</text>
<text x="271.3" y="342.9" transform="rotate(-90 271.3 342.9)">IO4</text>
<text x="274.8" y="342.9" transform="rotate(-90 274.8 342.9)">IO27</text>
<text x="278.3" y="342.9" transform="rotate(-90 278.3 342.9)">NC/IO15</text>
<text x="281.9" y="342.9" transform="rotate(-90 281.9 342.9)">NC</text>
<text x="285.4" y="342.9" transform="rotate(-90 285.4 342.9)">IO23</text>
<text x="288.9" y="342.9" transform="rotate(-90 288.9 342.9)">NC</text>
<text x="292.5" y="342.9" transform="rotate(-90 292.5 342.9)">IO24</text>
<text x="296" y="342.9" transform="rotate(-90 296 342.9)">IO12</text>
<text x="299.5" y="342.9" transform="rotate(-90 299.5 342.9)">IO11</text>
<text x="306.6" y="342.9" transform="rotate(-90 306.6 342.9)">IO26</text>
<text x="313.6" y="342.9" transform="rotate(-90 313.6 342.9)">GND</text>
<text x="262.5" y="348.4" transform="rotate(-90 262.5 348.4)">15</text>
<text x="266" y="348.4" transform="rotate(-90 266 348.4)">16</text>
<text x="269.5" y="348.4" transform="rotate(-90 269.5 348.4)">17</text>
<text x="273" y="348.4" transform="rotate(-90 273 348.4)">18</text>
<text x="276.6" y="348.4" transform="rotate(-90 276.6 348.4)">19</text>
<text x="280.1" y="348.4" transform="rotate(-90 280.1 348.4)">20</text>
<text x="283.6" y="348.4" transform="rotate(-90 283.6 348.4)">21</text>
<text x="287.2" y="348.4" transform="rotate(-90 287.2 348.4)">22</text>
<text x="290.7" y="348.4" transform="rotate(-90 290.7 348.4)">23</text>
<text x="294.2" y="348.4" transform="rotate(-90 294.2 348.4)">24</text>
<text x="297.7" y="348.4" transform="rotate(-90 297.7 348.4)">25</text>
<text x="304.8" y="348.4" transform="rotate(-90 304.8 348.4)">27</text>
<text x="311.9" y="348.4" transform="rotate(-90 311.9 348.4)">29</text>
<text x="287.3" y="365.1">1</text>
<text x="314" y="365.1">7</text>
<text x="287.3" y="368.6">2</text>
<text x="291.7" y="366.5">TXO</text>
<text x="291.7" y="370">RXI</text>
<text x="304.6" y="370">RXO</text>
<text x="306" y="366.5">TXI</text>
<text x="314" y="368.6">8</text>
<text x="287.3" y="372.1">3</text>
<text x="287.3" y="375.6">4</text>
<text x="291.7" y="373.5">HV</text>
<text x="291.7" y="377">GND</text>
<text x="304.2" y="377">GND</text>
<text x="307.6" y="373.5">LV</text>
<text x="314" y="372.1">9</text>
<text x="314" y="375.6">10</text>
<text x="287.3" y="379.2">5</text>
<text x="287.3" y="382.7">6</text>
<text x="291.7" y="380.6">HV3</text>
<text x="305.6" y="380.6">LV3</text>
<text x="314" y="379.2">11</text>
<text x="314" y="382.7">12</text>
<text x="291.7" y="384.1">HV4</text>
<text x="305.6" y="384.1">LV4</text>
<text x="219.8" y="482.9" transform="rotate(-90 219.8 482.9)">GND</text>
<text x="223.3" y="482.9" transform="rotate(-90 223.3 482.9)">DATA</text>
<text x="226.8" y="482.9" transform="rotate(-90 226.8 482.9)">Vcc</text>
<text x="240.9" y="486.4" transform="rotate(-90 240.9 486.4)">GND</text>
<text x="244.5" y="486.4" transform="rotate(-90 244.5 486.4)">DATA</text>
<text x="248" y="486.4" transform="rotate(-90 248 486.4)">Vcc</text>
<text x="262.5" y="506.3" transform="rotate(-90 262.5 506.3)">14</text>
<text x="266" y="506.3" transform="rotate(-90 266 506.3)">13</text>
<text x="269.5" y="506.3" transform="rotate(-90 269.5 506.3)">12</text>
<text x="273" y="506.3" transform="rotate(-90 273 506.3)">11</text>
<text x="276.6" y="506.3" transform="rotate(-90 276.6 506.3)">10</text>
<text x="280.1" y="506.3" transform="rotate(-90 280.1 506.3)">9</text>
<text x="283.6" y="506.3" transform="rotate(-90 283.6 506.3)">8</text>
<text x="287.2" y="506.3" transform="rotate(-90 287.2 506.3)">7</text>
<text x="290.7" y="506.3" transform="rotate(-90 290.7 506.3)">6</text>
<text x="294.2" y="506.3" transform="rotate(-90 294.2 506.3)">5</text>
<text x="297.7" y="506.3" transform="rotate(-90 297.7 506.3)">4</text>
<text x="301.3" y="506.3" transform="rotate(-90 301.3 506.3)">3</text>
<text x="304.8" y="506.3" transform="rotate(-90 304.8 506.3)">2</text>
<text x="264.2" y="515.7" transform="rotate(-90 264.2 515.7)">IO14</text>
<text x="267.8" y="515.7" transform="rotate(-90 267.8 515.7)">IO13</text>
<text x="271.3" y="515.7" transform="rotate(-90 271.3 515.7)">IO10</text>
<text x="274.8" y="513.7" transform="rotate(-90 274.8 513.7)">IO9</text>
<text x="278.3" y="513.7" transform="rotate(-90 278.3 513.7)">IO8</text>
<text x="281.9" y="513.7" transform="rotate(-90 281.9 513.7)">IO7</text>
<text x="285.4" y="513.7" transform="rotate(-90 285.4 513.7)">IO6</text>
<text x="288.9" y="513.7" transform="rotate(-90 288.9 513.7)">IO1</text>
<text x="292.5" y="513.7" transform="rotate(-90 292.5 513.7)">IO0</text>
<text x="296" y="513.7" transform="rotate(-90 296 513.7)">IO3</text>
<text x="299.5" y="513.7" transform="rotate(-90 299.5 513.7)">IO2</text>
<text x="303" y="512.2" transform="rotate(-90 303 512.2)">EN</text>
<text x="306.6" y="514" transform="rotate(-90 306.6 514)">3V3</text>
<text x="313" y="521.7">GND</text>
<text x="321" y="520.3">32</text>
<text x="311.8" y="525.2">ANT2</text>
<text x="321" y="523.8">31</text>
<text x="264.2" y="537" transform="rotate(-90 264.2 537)">IO28</text>
<text x="267.8" y="537" transform="rotate(-90 267.8 537)">IO5</text>
<text x="271.3" y="537" transform="rotate(-90 271.3 537)">IO4</text>
<text x="274.8" y="537" transform="rotate(-90 274.8 537)">IO27</text>
<text x="278.3" y="537" transform="rotate(-90 278.3 537)">NC/IO15</text>
<text x="281.9" y="537" transform="rotate(-90 281.9 537)">NC</text>
<text x="285.4" y="537" transform="rotate(-90 285.4 537)">IO23</text>
<text x="288.9" y="537" transform="rotate(-90 288.9 537)">NC</text>
<text x="292.5" y="537" transform="rotate(-90 292.5 537)">IO24</text>
<text x="296" y="537" transform="rotate(-90 296 537)">IO12</text>
<text x="299.5" y="537" transform="rotate(-90 299.5 537)">IO11</text>
<text x="306.6" y="537" transform="rotate(-90 306.6 537)">IO26</text>
<text x="313.6" y="537" transform="rotate(-90 313.6 537)">GND</text>
<text x="262.5" y="542.5" transform="rotate(-90 262.5 542.5)">15</text>
<text x="266" y="542.5" transform="rotate(-90 266 542.5)">16</text>
<text x="269.5" y="542.5" transform="rotate(-90 269.5 542.5)">17</text>
<text x="273" y="542.5" transform="rotate(-90 273 542.5)">18</text>
<text x="276.6" y="542.5" transform="rotate(-90 276.6 542.5)">19</text>
<text x="280.1" y="542.5" transform="rotate(-90 280.1 542.5)">20</text>
<text x="283.6" y="542.5" transform="rotate(-90 283.6 542.5)">21</text>
<text x="287.2" y="542.5" transform="rotate(-90 287.2 542.5)">22</text>
<text x="290.7" y="542.5" transform="rotate(-90 290.7 542.5)">23</text>
<text x="294.2" y="542.5" transform="rotate(-90 294.2 542.5)">24</text>
<text x="297.7" y="542.5" transform="rotate(-90 297.7 542.5)">25</text>
<text x="304.8" y="542.5" transform="rotate(-90 304.8 542.5)">27</text>
<text x="311.9" y="542.5" transform="rotate(-90 311.9 542.5)">29</text>
<text x="287.3" y="559.1">1</text>
<text x="287.3" y="562.6">2</text>
<text x="291.7" y="560.5">TXO</text>
<text x="306" y="560.5">TXI</text>
<text x="314" y="559.1">7</text>
<text x="314" y="562.6">8</text>
<text x="287.3" y="566.1">3</text>
<text x="287.3" y="569.7">4</text>
<text x="291.7" y="564">RXI</text>
<text x="291.7" y="567.5">HV</text>
<text x="304.6" y="564">RXO</text>
<text x="307.6" y="567.5">LV</text>
<text x="314" y="566.1">9</text>
<text x="314" y="569.7">10</text>
<text x="287.3" y="573.2">5</text>
<text x="291.7" y="571.1">GND</text>
<text x="291.7" y="574.6">HV3</text>
<text x="304.2" y="571.1">GND</text>
<text x="305.6" y="574.6">LV3</text>
<text x="314" y="573.2">11</text>
<text x="287.3" y="576.7">6</text>
<text x="291.7" y="578.1">HV4</text>
<text x="305.6" y="578.1">LV4</text>
<text x="314" y="576.7">12</text>
</g>
<g font-size="3.2">
<text x="308.3" y="111.2" transform="rotate(-90 308.3 111.2)">1</text>
<text x="310.1" y="120" transform="rotate(-90 310.1 120)">GND</text>
<text x="50.8" y="120.1" transform="rotate(-90 50.8 120.1)">28</text>
<text x="57.9" y="120.1" transform="rotate(-90 57.9 120.1)">26</text>
<text x="34.6" y="130.5">30</text>
<text x="52.6" y="129.1" transform="rotate(-90 52.6 129.1)">5VIn</text>
<text x="59.6" y="129.4" transform="rotate(-90 59.6 129.4)">IO25</text>
<text x="40.1" y="132.2">GND</text>
<text x="312.4" y="134">GND</text>
<text x="321.2" y="132.2">30</text>
<text x="303" y="141.9" transform="rotate(-90 303 141.9)">IO25</text>
<text x="310.1" y="141.9" transform="rotate(-90 310.1 141.9)">5VIn</text>
<text x="301.3" y="147.4" transform="rotate(-90 301.3 147.4)">26</text>
<text x="308.3" y="147.4" transform="rotate(-90 308.3 147.4)">28</text>
<text x="50.8" y="154.2" transform="rotate(-90 50.8 154.2)">1</text>
<text x="52.6" y="150.7" transform="rotate(-90 52.6 150.7)">GND</text>
<text x="308.3" y="312.3" transform="rotate(-90 308.3 312.3)">1</text>
<text x="310.1" y="321.1" transform="rotate(-90 310.1 321.1)">GND</text>
<text x="312.4" y="335.1">GND</text>
<text x="321.2" y="333.3">30</text>
<text x="303" y="342.9" transform="rotate(-90 303 342.9)">IO25</text>
<text x="310.1" y="342.9" transform="rotate(-90 310.1 342.9)">5VIn</text>
<text x="301.3" y="348.4" transform="rotate(-90 301.3 348.4)">26</text>
<text x="308.3" y="348.4" transform="rotate(-90 308.3 348.4)">28</text>
<text x="308.3" y="506.3" transform="rotate(-90 308.3 506.3)">1</text>
<text x="310.1" y="515.1" transform="rotate(-90 310.1 515.1)">GND</text>
<text x="321.2" y="527.3">30</text>
<text x="312.4" y="529.1">GND</text>
<text x="303" y="537" transform="rotate(-90 303 537)">IO25</text>
<text x="310.1" y="537" transform="rotate(-90 310.1 537)">5VIn</text>
<text x="301.3" y="542.5" transform="rotate(-90 301.3 542.5)">26</text>
<text x="308.3" y="542.5" transform="rotate(-90 308.3 542.5)">28</text>
</g>
<g font-size="1.8" fill="#fff">
<text x="339.7" y="73.7" transform="rotate(-90 339.7 73.7)">CS</text>
<text x="343.3" y="73.7" transform="rotate(-90 343.3 73.7)">SCK</text>
<text x="346.8" y="73.7" transform="rotate(-90 346.8 73.7)">MOSI</text>
<text x="350.3" y="73.7" transform="rotate(-90 350.3 73.7)">MISO</text>
<text x="353.8" y="73.7" transform="rotate(-90 353.8 73.7)">VCC</text>
<text x="357.4" y="73.7" transform="rotate(-90 357.4 73.7)">GND</text>
<text x="339.7" y="274.7" transform="rotate(-90 339.7 274.7)">CS</text>
<text x="343.3" y="274.7" transform="rotate(-90 343.3 274.7)">SCK</text>
<text x="346.8" y="274.7" transform="rotate(-90 346.8 274.7)">MOSI</text>
<text x="350.3" y="274.7" transform="rotate(-90 350.3 274.7)">MISO</text>
<text x="353.8" y="274.7" transform="rotate(-90 353.8 274.7)">VCC</text>
<text x="357.4" y="274.7" transform="rotate(-90 357.4 274.7)">GND</text>
<text x="339.7" y="468.8" transform="rotate(-90 339.7 468.8)">CS</text>
<text x="343.3" y="468.8" transform="rotate(-90 343.3 468.8)">SCK</text>
<text x="346.8" y="468.8" transform="rotate(-90 346.8 468.8)">MOSI</text>
<text x="350.3" y="468.8" transform="rotate(-90 350.3 468.8)">MISO</text>
<text x="353.8" y="468.8" transform="rotate(-90 353.8 468.8)">VCC</text>
<text x="357.4" y="468.8" transform="rotate(-90 357.4 468.8)">GND</text>
</g>
</svg>
